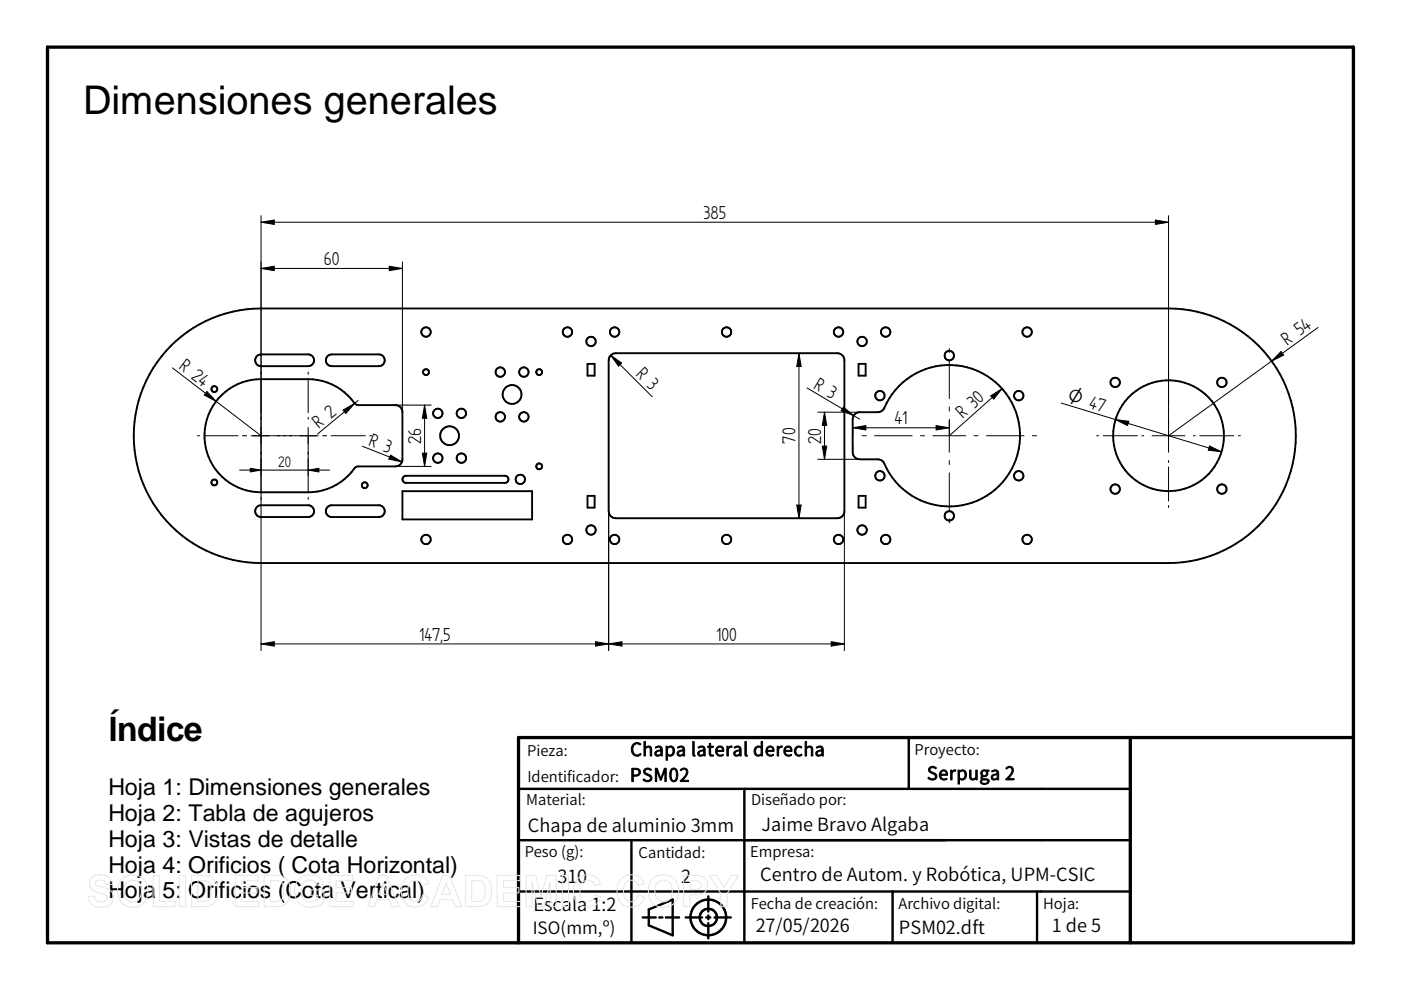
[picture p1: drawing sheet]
<svg xmlns="http://www.w3.org/2000/svg" width="297mm" height="210mm" viewBox="0 0 297 210" stroke-linecap="round" stroke-linejoin="round" font-family="sans-serif">
<path d="M10.1 10h276.9v189.9h-276.9zM239.6 156.4v43.5M287 156.4h-177.1v43.5" fill="none" stroke="#000" stroke-width=".7"/>
<g fill="none" stroke="#000" stroke-width=".51">
<path d="M192.7 156.4v10.9M109.9 167.3h129.7M109.9 178.1h129.7M133.9 178.1v21.8M157.8 167.3v32.6M109.9 189h129.7M136.3 194.5h2.7M137.6 192.8l5-2.1v7.6l-5-2.1zM139.8 194.5h.7M141.2 194.5h2.8M145.4 194.5h3.4M149.7 194.5h.9"/>
<path d="M150.2 190.1v3.2M150.2 194.1v.8M150.2 195.7v3.3M151.5 194.5h3.5M189.2 189v10.9M219.9 189v10.9"/>
<circle cx="150.2" cy="194.5" r="3.8"/>
<circle cx="150.2" cy="194.5" r="1.84"/>
</g>
<g fill="none" stroke="#000" stroke-width=".4">
<path d="M36.3 73.3a27.1 27.1 0 0 1 19-7.9h192.5a27 27 0 0 1 26.9 27 27 27 0 0 1-26.9 27h-192.5a27 27 0 0 1-24.9-16.7 27 27 0 0 1 5.9-29.4zM54.5 75.5l.8-.4h10a1.25 1.25 0 0 1 1.3 1.3 1.25 1.25 0 0 1-1.3 1.2h-10a1.25 1.25 0 0 1-1.1-.7 1.25 1.25 0 0 1 .3-1.4zM69.4 75.5l.9-.4h10a1.25 1.25 0 0 1 1.3 1.3 1.25 1.25 0 0 1-1.3 1.2h-10a1.25 1.25 0 0 1-1.1-.7 1.25 1.25 0 0 1 .2-1.4zM124.6 77.2h1.5v2.5h-1.5zM129.4 75.5l.5-.5 .7-.1h46.9l1 .3 .4 .5 .1 .7v32l-.1 .6a1.41 1.41 0 0 1-1.4 .9h-46.9l-1-.3-.4-.6-.1-.6-.1-32zM182 77.2h1.5v2.5h-1.5zM46.3 84.5a12 12 0 0 1 9-4.1h10a12.2 12.2 0 0 1 10.1 5.3l.5 .2h8.3a1.43 1.43 0 0 1 1.1 1.5v10l-.3 .9-.5 .4-.7 .2h-7.9l-.5 .2a12.2 12.2 0 0 1-10.1 5.3h-10a12 12 0 0 1-10.9-7.1 12 12 0 0 1 1.9-12.8zM181.4 87.7l.5-.3h4.6a2.17 2.17 0 0 0 1.5-1.9 15 15 0 0 1 23.2-4.3 15 15 0 0 1-1.3 23.5 15 15 0 0 1-22.6-6.7 1.45 1.45 0 0 0-1.2-.6l-4.2-.1-.5-.3-.5-.5-.1-.6v-7l.1-.7zM54.5 107.5l.8-.4h10a1.25 1.25 0 0 1 1.3 1.3 1.25 1.25 0 0 1-1.3 1.2h-10a1.24 1.24 0 0 1-1.1-.7 1.24 1.24 0 0 1 .3-1.4zM69.4 107.5l.9-.4h10a1.25 1.25 0 0 1 1.3 1.3 1.25 1.25 0 0 1-1.3 1.2h-10a1.24 1.24 0 0 1-1.1-.7 1.24 1.24 0 0 1 .2-1.4zM85.3 104.1h27.5v6h-27.5zM85.6 101l.5-.1h21a.75 .75 0 0 1 .7 .7 .75 .75 0 0 1-.7 .8h-21a.76 .76 0 0 1-.7-.5 .76 .76 0 0 1 .2-.9z"/>
<path d="M124.6 105.1h1.5v2.5h-1.5zM182 105.1h1.5v2.5h-1.5z"/>
<circle cx="90.3" cy="78.9" r=".62"/>
<circle cx="90.3" cy="70.4" r="1"/>
<circle cx="106.1" cy="78.9" r=".99"/>
<circle cx="111.1" cy="78.9" r="1"/>
<circle cx="114.3" cy="78.9" r=".62"/>
<circle cx="120.3" cy="70.4" r="1"/>
<circle cx="125.3" cy="72.4" r="1"/>
<circle cx="130.3" cy="70.4" r="1.01"/>
<circle cx="154" cy="70.4" r="1"/>
<circle cx="177.8" cy="70.4" r="1.01"/>
<circle cx="182.8" cy="72.4" r="1"/>
<circle cx="187.8" cy="70.4" r="1"/>
<circle cx="201.3" cy="75.4" r="1"/>
<circle cx="217.8" cy="70.4" r="1.01"/>
<circle cx="45.4" cy="82.5" r=".63"/>
<circle cx="92.8" cy="97.1" r="1"/>
<circle cx="92.8" cy="87.6" r="1"/>
<circle cx="95.3" cy="92.4" r="2"/>
<circle cx="97.8" cy="97.1" r="1"/>
<circle cx="97.8" cy="87.6" r="1"/>
<circle cx="106.1" cy="88.4" r="1.01"/>
<circle cx="108.6" cy="83.6" r="2"/>
<circle cx="111.1" cy="88.4" r="1.01"/>
<circle cx="114.3" cy="98.9" r=".62"/>
<circle cx="186.6" cy="83.9" r="1"/>
<circle cx="216" cy="83.9" r="1"/>
<circle cx="236.4" cy="81.1" r="1"/>
<circle cx="247.8" cy="92.4" r="11.7"/>
<circle cx="259.1" cy="81.1" r="1"/>
<circle cx="45.4" cy="102.3" r=".63"/>
<circle cx="77.3" cy="102.9" r=".62"/>
<circle cx="90.3" cy="114.4" r="1"/>
<circle cx="110.3" cy="101.6" r="1"/>
<circle cx="120.3" cy="114.4" r="1"/>
<circle cx="125.3" cy="112.4" r="1.01"/>
<circle cx="130.3" cy="114.4" r="1"/>
<circle cx="154" cy="114.4" r="1"/>
<circle cx="177.8" cy="114.4" r="1"/>
<circle cx="182.8" cy="112.4" r="1"/>
<circle cx="186.6" cy="100.9" r="1"/>
<circle cx="187.8" cy="114.4" r="1"/>
<circle cx="201.3" cy="109.4" r="1"/>
<circle cx="216" cy="100.9" r="1"/>
<circle cx="217.8" cy="114.4" r="1"/>
<circle cx="236.4" cy="103.7" r="1"/>
<circle cx="259.1" cy="103.7" r="1"/>
</g>
<g fill="none" stroke="#000" stroke-width=".21">
<path d="M55.3 56.9h30M55.3 56.9l2.8-.4v.9zM55.3 45.7v92.2M55.3 47.1l2.8-.4v.9zM55.3 47.1h192.5M82.5 56.5l2.8 .4-2.8 .5zM85.3 55.5v31.9M245 46.7l2.8 .4-2.8 .5zM247.8 45.7v50.2M36.6 78l18.7 14.4M65.3 78.9v.5M129.5 75.3l8.8 8.8"/>
<path d="M129.5 75.3l2.3 1.7-.7 .6zM169.4 74.9v35M169.4 74.9l.5 2.8h-1zM201.3 73.9v.9M201.3 76.5v8M271.6 74.5l.6 .8-2.6 1.3zM279.5 69.4l-31.7 23M41.8 92.4h.5M43.2 92.4h7.3M43.9 83l1.9 2.1-2.5-1.3zM50.8 99.7h19.1M51.4 92.4h.9"/>
<path d="M53.1 99.3l2.2 .4-2.2 .4zM53.2 92.4h14.3M65.3 99.7l2.3-.4v.8zM65.3 80.3v7.2M65.3 88.5v.4M65.3 90.6v13.9M68.4 92.4h.9M70.2 92.4h7.2M72.7 87l2.5-1.5-1.9 2.2zM75.9 84.9l-8.6 7.1M76.8 94.6l8.4 3.3M78.4 92.4h.4"/>
<path d="M82.8 96.5l2.4 1.4-2.8-.6zM83.8 85.9h7.6M83.8 98.9h7.6M89.6 96.1h.9l-.5 2.8zM90 85.9l.5 2.8h-.9zM90 85.9v13M171.1 82.3l11.2 6.6M173.4 87.4h8.9M173.4 97.4h8.9M174.3 94.6h1l-.5 2.8zM174.8 87.4l.5 2.8h-1zM174.8 87.4v10"/>
<path d="M178.8 86.3l2.2 1.8-2.7-1zM180.8 90.7l2.8-.5v1zM180.8 90.7h20.5M182.8 92.4h.9M185.4 92.4h8M195.2 92.4h.8M197.8 92.4h7M198.5 90.2l2.8 .5-2.8 .5zM201.3 86.3v.8M201.3 88.9v7M201.3 97.6v.9M206.5 92.4h.9"/>
<path d="M209.1 92.4h8M210.1 83.9l2.4-1.5-1.8 2.2zM212.5 82.4l-11.2 10M218.9 92.4h.9M225 85.4l34 10.4M232.5 92.4h.5M233.9 92.4h7.2M236.5 89l2.8 .3-.2 .9zM242.1 92.4h.4M244.3 92.4h6.9M247.8 97.6v.5M247.8 99v7.2"/>
<path d="M253 92.4h.4M254.4 92.4h7.2M256.5 94.6l2.5 1.2-2.8-.4zM262.5 92.4h.5M65.3 105.4v.5M129 108.4v29.5M168.9 107.1h1l-.5 2.8zM179 108.4v29.5M201.3 100.3v7.9M201.3 110v.9M247.8 107.2v.4M55.3 136.5l2.8-.4v.9z"/>
<path d="M55.3 136.5h123.7M126.3 136.1l5.6 .9v-.9l-5.6 .9zM176.2 136.1l2.8 .4-2.8 .5z"/>
</g>
<g fill="#000">
<path d="M55.3 47.1l2.8-.4v.9zM55.3 56.9l2.8-.4v.9zM82.5 56.5l2.8 .4-2.8 .5zM245 46.7l2.8 .4-2.8 .5zM129.5 75.3l2.3 1.7-.7 .6zM169.4 74.9l.5 2.8h-1zM271.6 74.5l.6 .8-2.6 1.3zM43.9 83l1.9 2.1-2.5-1.3zM72.7 87l2.5-1.5-1.9 2.2zM82.8 96.5l2.4 1.4-2.8-.6zM90 85.9l.5 2.8h-.9zM89.6 96.1h.9l-.5 2.8z"/>
<path d="M174.8 87.4l.5 2.8h-1zM174.3 94.6h1l-.5 2.8zM178.8 86.3l2.2 1.8-2.7-1zM180.8 90.7l2.8-.5v1zM198.5 90.2l2.8 .5-2.8 .5zM210.1 83.9l2.4-1.5-1.8 2.2zM236.5 89l2.8 .3-.2 .9zM256.5 94.6l2.5 1.2-2.8-.4zM53.1 99.3l2.2 .4-2.2 .4zM65.3 99.7l2.3-.4v.8zM168.9 107.1h1l-.5 2.8zM55.3 136.5l2.8-.4v.9z"/>
<path d="M126.3 136.1l2.7 .4-2.7 .5zM129 136.5l2.9-.4v.9zM176.2 136.1l2.8 .4-2.8 .5z"/>
</g>
<path d="M180.8 90.7v1.7M180.8 94.2v1.7" fill="none" stroke="#000" stroke-width=".25"/>
<g fill="none" stroke="#e6e6e6" stroke-width=".21">
<path d="M19.4 186.2a3.1 3.1 0 0 1 4.1 .1l.4 1.2h-1.4a1.31 1.31 0 0 0-1-.9 1.31 1.31 0 0 0-1.3 .5l.2 .5 .8 .4a3.9 3.9 0 0 1 2.6 1.2 2.16 2.16 0 0 1-.2 2.4 2.16 2.16 0 0 1-2.2 .8 2.38 2.38 0 0 1-2.7-2.3l1.3-.1a1.43 1.43 0 0 0 1.2 1.2 1.43 1.43 0 0 0 1.5-.9 1.15 1.15 0 0 0-1.3-.9 2.45 2.45 0 0 1-2.5-2.1l.2-.7zM25.8 186.3a3.3 3.3 0 0 1 4.2-.3 3.3 3.3 0 0 1 1.3 3.9 3.2 3.2 0 0 1-3.9 2.4 3.2 3.2 0 0 1-2.5-3.8l.3-1.3zM26.8 187.2a1.86 1.86 0 0 1 2.2-.4 1.86 1.86 0 0 1 1 2.1 1.89 1.89 0 0 1-1.8 2.3 1.89 1.89 0 0 1-1.9-2.3l.1-.8zM32.4 185.7h1.4v5.4h3.3v1.1h-4.7zM38 185.6h1.3v6.6h-1.3zM40.6 185.6h2.4a2.83 2.83 0 0 1 3.2 3.4 2.82 2.82 0 0 1-3.1 3.2h-2.5zM41.9 186.7a2.78 2.78 0 0 1 2.5 .6 3.4 3.4 0 0 1-.3 3.6l-.6 .2h-1.6zM49.9 185.6h4.9v1.1h-3.6v1.5h3.3v1.1h-3.3v1.8h3.7v1.1h-5zM56 185.6h2.5a2.83 2.83 0 0 1 3.1 3.4 2.82 2.82 0 0 1-3.1 3.2h-2.5zM57.4 186.7a2.78 2.78 0 0 1 2.4 .6 3.4 3.4 0 0 1-.3 3.6l-.5 .2h-1.6zM63.3 186.5a3.4 3.4 0 0 1 5 .1l.3 .8-1.3 .3a1.81 1.81 0 0 0-2.3-1 1.81 1.81 0 0 0-1.1 2.1 2.06 2.06 0 0 0 1 2.2 2.06 2.06 0 0 0 2.4-.4v-.8h-1.5v-1.1h2.9v2.6a3.9 3.9 0 0 1-5.6-.3 4.1 4.1 0 0 1 .2-4.5zM69.9 185.6h4.9v1.1h-3.6v1.5h3.3v1.1h-3.3v1.8h3.7v1.1h-5z"/>
<path d="M80.5 185.6h1.4l2.7 6.6h-1.4l-.6-1.5h-2.7l-.5 1.5h-1.4zM81.2 187.2l.9 2.4h-1.8zM85.9 186.4a2.89 2.89 0 0 1 4.9 1l-1.3 .3a1.56 1.56 0 0 0-1.8-1 1.56 1.56 0 0 0-1.2 1.7 2.25 2.25 0 0 0 1.2 2.8 1.54 1.54 0 0 0 1.9-1.4l1.3 .4a2.96 2.96 0 0 1-3.5 2.1 2.96 2.96 0 0 1-2.3-3.3l.2-1.5zM93.9 185.6h1.4l2.7 6.6h-1.5l-.5-1.5h-2.7l-.6 1.5h-1.4zM94.6 187.2l.9 2.4h-1.8zM98.7 185.6h2.4a2.83 2.83 0 0 1 3.1 3.4 2.82 2.82 0 0 1-3 3.2h-2.5zM100 186.7a2.78 2.78 0 0 1 2.5 .6 3.4 3.4 0 0 1-.3 3.6l-.6 .2h-1.6zM105.4 185.6h4.9v1.1h-3.6v1.5h3.3v1.1h-3.3v1.8h3.7v1.1h-5zM111.5 185.6h2.1l1.1 4.5 1.2-4.5h2v6.6h-1.2v-5.2l-1.3 5.2h-1.3l-1.3-5.2v5.2h-1.3zM119.2 185.6h1.3v6.6h-1.3zM122.4 186.4a2.89 2.89 0 0 1 4.9 1l-1.3 .3a1.56 1.56 0 0 0-1.8-1 1.56 1.56 0 0 0-1.2 1.7 2.25 2.25 0 0 0 1.2 2.8 1.54 1.54 0 0 0 1.9-1.4l1.3 .4a2.96 2.96 0 0 1-3.5 2.1 2.96 2.96 0 0 1-2.3-3.3l.2-1.5zM131.7 186.4a2.89 2.89 0 0 1 4.9 1l-1.3 .3a1.56 1.56 0 0 0-1.9-1 1.56 1.56 0 0 0-1.2 1.7 2.25 2.25 0 0 0 1.3 2.8 1.54 1.54 0 0 0 1.8-1.4l1.3 .4a2.96 2.96 0 0 1-3.5 2.1 2.96 2.96 0 0 1-2.3-3.3l.2-1.5z"/>
<path d="M138.4 186.3a3.3 3.3 0 0 1 4.1-.3 3.3 3.3 0 0 1 1.3 3.9 3.2 3.2 0 0 1-3.9 2.4 3.2 3.2 0 0 1-2.4-3.8l.3-1.3zM139.4 187.2a1.86 1.86 0 0 1 2.2-.4 1.86 1.86 0 0 1 .9 2.1 1.89 1.89 0 0 1-1.8 2.3 1.89 1.89 0 0 1-1.8-2.3v-.8zM144.9 185.6h2.2a2.43 2.43 0 0 1 2.7 1 2.11 2.11 0 0 1-.1 2.3 2.11 2.11 0 0 1-2.1 .8h-1.3v2.5h-1.4zM146.3 186.7h.6a1.26 1.26 0 0 1 1.8 1 1.2 1.2 0 0 1-1.7 .9h-.7zM150.4 185.6h1.6l1.5 2.6 1.5-2.6h1.6l-2.4 3.8v2.8h-1.4v-2.8z"/>
</g>
<text font-size="8.4" x="17.6" y="24.2">Dimensiones generales</text>
<text font-size="7.2" x="23" y="157">Índice</text>
<g font-size="4.9">
<text x="23" y="168.6">Hoja 1: Dimensiones generales</text>
<text x="23" y="174">Hoja 2: Tabla de agujeros</text>
<text x="23" y="179.5">Hoja 3: Vistas de detalle</text>
<text x="23" y="185">Hoja 4: Orificios ( Cota Horizontal)</text>
<text x="23" y="190.5">Hoja 5: Orificios (Cota Vertical)</text>
</g>
<g font-size="4.5">
<text x="149.1" y="46.4">385</text>
<text x="68.6" y="56.2">60</text>
<text x="272.9" y="73.3" transform="rotate(-36 272.9 73.3)">R 54</text>
<text x="37.8" y="78" transform="rotate(37 37.8 78)">R 24</text>
<text x="134.7" y="79.5" transform="rotate(45 134.7 79.5)">R 3</text>
<text x="172.3" y="82.2" transform="rotate(31 172.3 82.2)">R 3</text>
<text x="204.1" y="88.9" transform="rotate(-42 204.1 88.9)">R 30</text>
<text x="67.6" y="90.9" transform="rotate(-39 67.6 90.9)">R 2</text>
<text x="78" y="94.3" transform="rotate(21 78 94.3)">R 3</text>
<text x="89.3" y="94.1" transform="rotate(-90 89.3 94.1)">26</text>
<text x="168.7" y="94.1" transform="rotate(-90 168.7 94.1)">70</text>
<text x="174.1" y="94.1" transform="rotate(-90 174.1 94.1)">20</text>
<text x="189.6" y="90">41</text>
<text x="88.9" y="135.8">147,5</text>
<text x="151.8" y="135.8">100</text>
</g>
<text font-size="4.3" x="226.1" y="85.1" transform="rotate(17 226.1 85.1)">O 47</text>
<g font-size="3.9">
<text x="133.6" y="160.3">Chapa lateral derecha</text>
<text x="133.6" y="165.7">PSM02</text>
<text x="196.5" y="165.4">Serpuga 2</text>
<text x="111.9" y="176.3">Chapa de aluminio 3mm</text>
<text x="161.4" y="176.1">Jaime Bravo Algaba</text>
<text x="118.2" y="187.2">310</text>
<text x="144.4" y="187.2">2</text>
<text x="161.2" y="186.8">Centro de Autom. y Robótica, UPM-CSIC</text>
<text x="113.1" y="193.3">Escala 1:2</text>
<text x="160.2" y="197.7">27/05/2026</text>
<text x="190.6" y="198">PSM02.dft</text>
<text x="223" y="197.6">1 de 5</text>
</g>
<text font-size="3.7" x="59" y="99.1">20</text>
<text font-size="3.6" x="112.9" y="197.9">ISO(mm,º)</text>
<g font-size="3.1">
<text x="111.8" y="160.2">Pieza:</text>
<text x="193.9" y="160.1">Proyecto:</text>
<text x="111.8" y="165.7">Identificador:</text>
<text x="111.6" y="170.8">Material:</text>
<text x="159.3" y="170.8">Diseñado por:</text>
<text x="111.2" y="181.7">Peso (g):</text>
<text x="135.4" y="182">Cantidad:</text>
<text x="159" y="181.8">Empresa:</text>
<text x="159.2" y="192.7">Fecha de creación:</text>
<text x="190.5" y="192.7">Archivo digital:</text>
<text x="221.2" y="192.7">Hoja:</text>
</g>
</svg>
